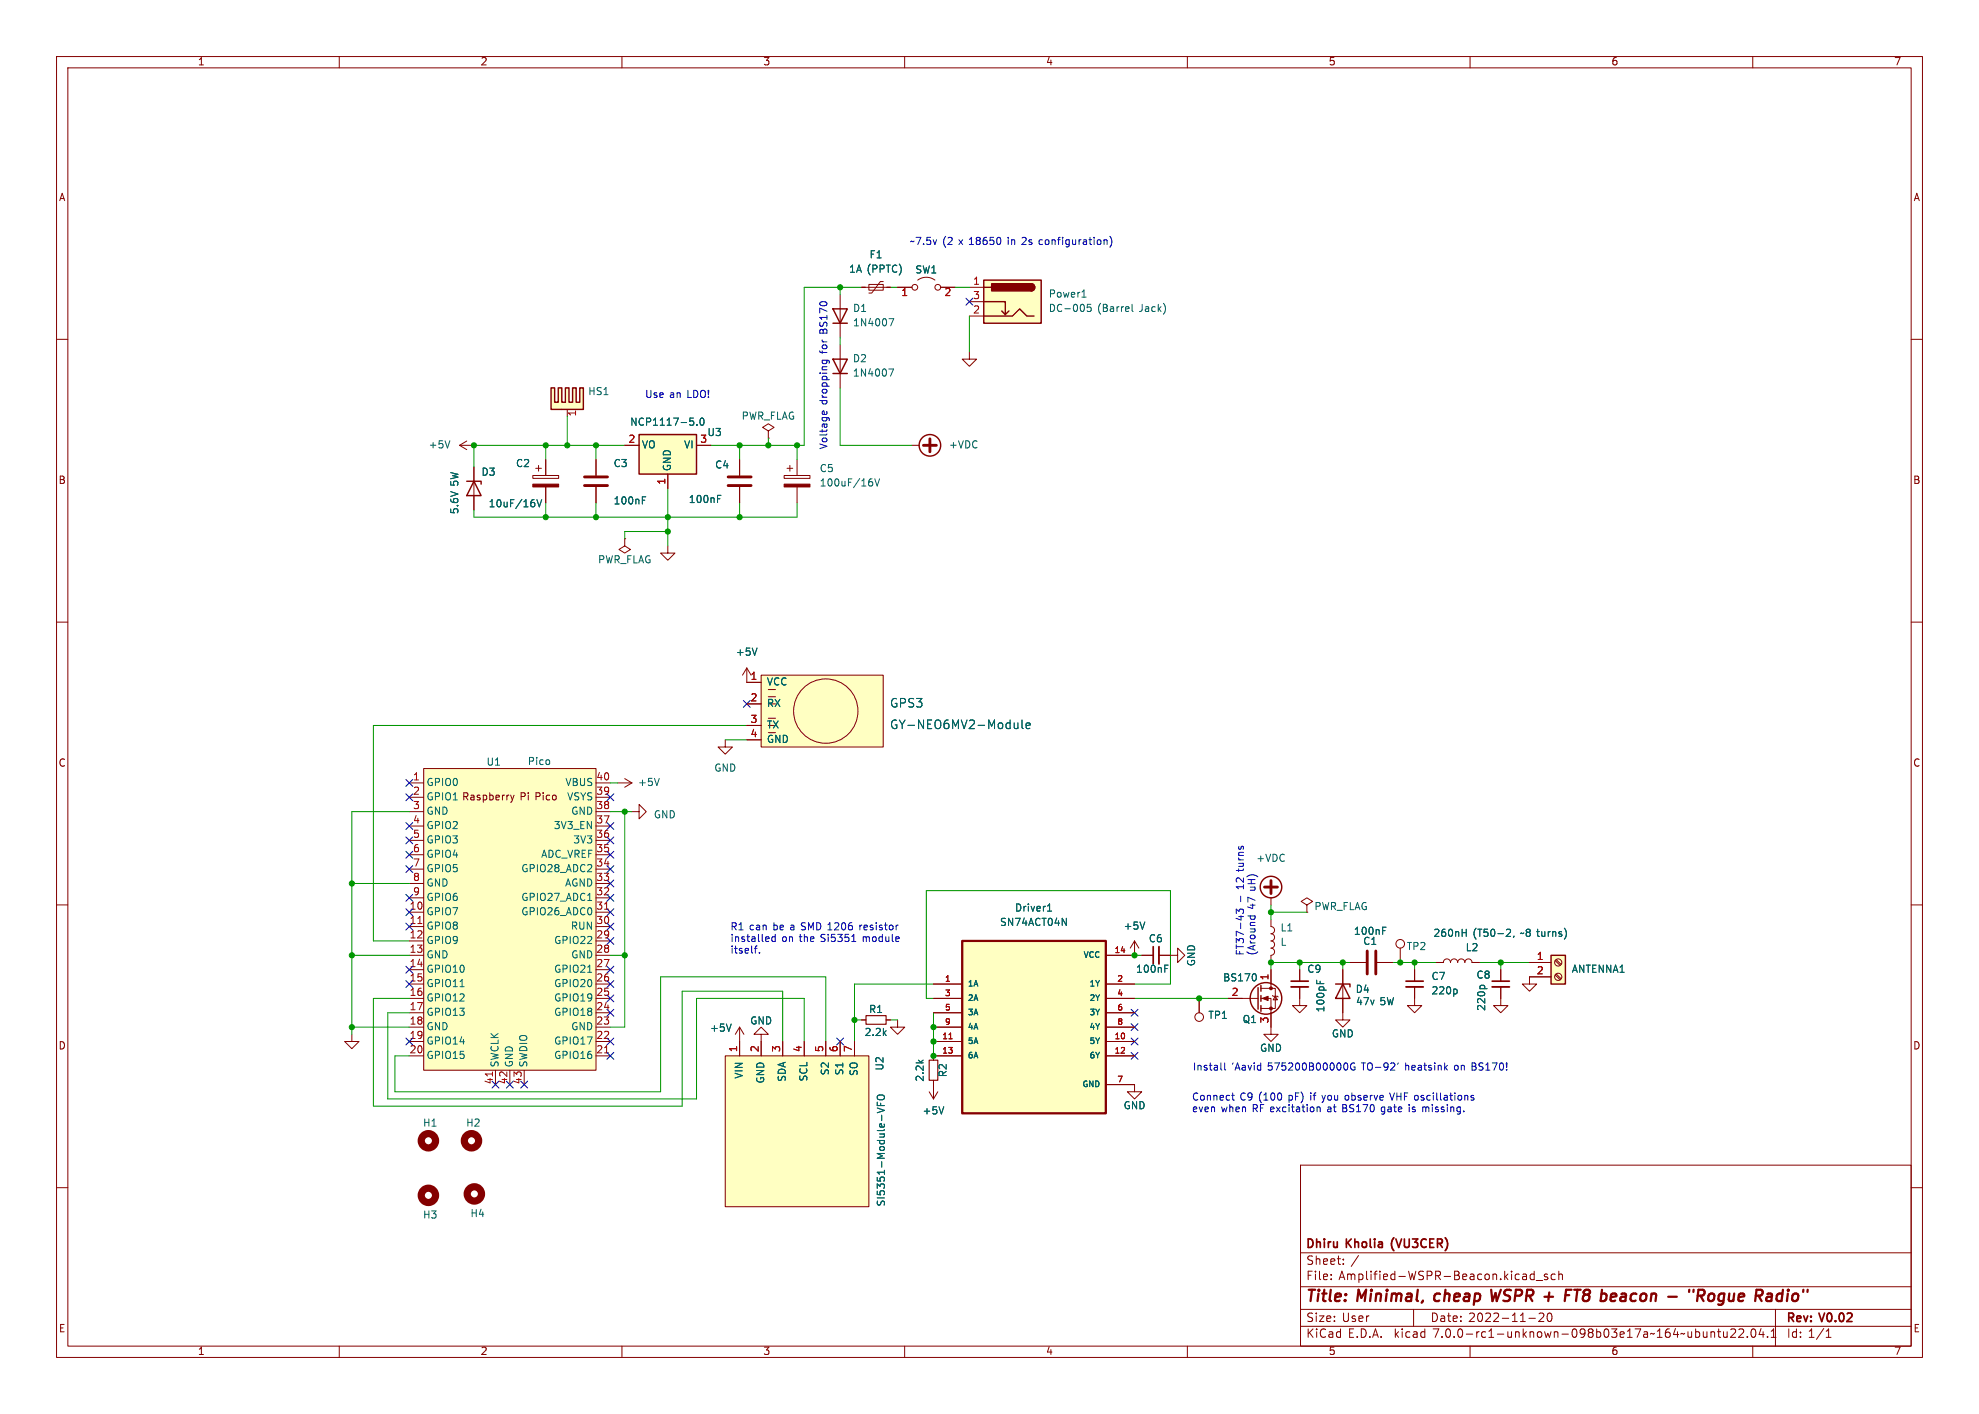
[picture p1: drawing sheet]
<svg xmlns="http://www.w3.org/2000/svg" width="350mm" height="250mm" viewBox="0 0 350 250" stroke-linecap="round" stroke-linejoin="round" font-family="sans-serif">
<g fill="none" stroke="#840000" stroke-width=".18">
<path d="M10 10h330v230h-330zM12 12h326v226h-326zM60 10v2M110 10v2M160 10v2M210 10v2M260 10v2M310 10v2M10 60h2M338 60h2M81.3 78.7l1.2 .8M81.3 78.7h2.5"/>
<path d="M82.5 78l-1.2 .7M83.8 82.5v7.7M94.2 84.1h4.6v.5h-4.6zM94.7 82.8h1.1M95.2 82.3v1M96.5 81.3v2.8M96.5 86.1v2.8M10 110h2M132.1 118.1v2.5h2.5M132.1 118.1l-.8 1.3M132.1 118.1l.7 1.3M134.6 119.4h21.6v12.7h-21.6z"/>
<path d="M338 110h2M72.4 138.4h2.5M74.9 135.9h30.5v53.3h-30.5zM109.2 138.4h2.6M110.5 137.7l1.3 .7M111.8 138.4l-1.3 .8M128.3 130.8v1.3h1.2l-1.2 1.2-1.3-1.2h1.3M132.1 124.5h2.5M132.1 128.3h2.5M132.1 130.8h2.5M135.9 127h1.3M135.9 123.2h1.3"/>
<path d="M10 160h2M72.4 141h2.5M72.4 143.5h2.5M72.4 146h2.5M72.4 148.6h2.5M72.4 151.1h2.5M72.4 153.7h2.5M72.4 156.2h2.5M72.4 158.7h2.5M82 140.8h.5M82.5 140.2h-.5v1.2M97.8 140.7l.1-.1 .4 .1 .1 .5-.2 .2h-.3l-.1-.1z"/>
<path d="M224.8 158.7v1.3M338 160h2M72.4 163.8h2.5M105.4 161.3h2.5M165.1 176.5h5.1M165.1 174h5.1M165.1 179.1h5.1M195.6 176.5h5.1M195.6 174h5.1M195.6 179.1h5.1M200.7 166.4l-.8 1.2M200.7 166.4v2.5h-5.1"/>
<path d="M200.7 166.4l.7 1.2M201.9 168.9h2.1M205 168.9h3.3v1.3l1.2-1.3-1.2-1.3v1.3M212.1 176.5v2.6M217.2 176.5h5.3M223 176.5h1.8v6.4h-1.3l1.3 1.2 1.3-1.2h-1.3M223 174.8h2.6v3.5h-2.6M224.8 171.4v3.4M225 176l.2 .1h.7l.2 .2M225.6 176.1l.3 .7h-.7zM62.2 182.9v1.2h1.3l-1.3 1.3-1.2-1.3h1.2M87.6 189.2v2.6"/>
<path d="M105.4 186.7h2.5M134.6 182.9h1.3l-1.3-1.3-1.3 1.3h1.3v1.2M152.4 180.3h.8M156.7 180.3h.8M158.7 180.3v1.3h1.3l-1.3 1.3-1.2-1.3h1.2M164.3 193l.8 1.3M165.1 191v3.3M165.1 184.1h5.1M165.1 181.6h5.1M165.9 193l-.8 1.3M170.2 186.7h-5.1v.8M195.6 191.8h5.1v1.2h-1.3l1.3 1.3 1.2-1.3h-1.2"/>
<path d="M195.6 184.1h5.1M195.6 186.7h5.1M195.6 181.6h5.1M10 210h2M230 206h108v32h-108zM338 210h2M60 238v2M110 238v2M160 238v2M210 238v2M230 234.5h108M230 231.5h108"/>
<path d="M230 227.5h108M230 221.5h108M240.3 222l-1.3 1.9M241.7 232.7v1M242.1 232.7h-.3l-.1 .2M250 231.5v3M260 238v2M269.3 226l.2 .3 .5-.1M269.3 225.3h.6l.1 1M270 225.6l-.5 .1-.2 .2M270.4 233.1h1.2M271.3 225.3h-.4l-.3 .2v.5l.2 .2h.5"/>
<path d="M271.3 224.8v1.5M271.7 226.4h1.1M272.2 232.3l.6-.1 .2 .1 .1 .3-1 1.1h1M273.7 225.3h-.4l-.2 .2 .1 .2 .5 .1v.4h-.6M273.8 232.2h.2a.81 .81 0 0 1 .6 .6 .81 .81 0 0 1-.3 .8l-.2 .1a.81 .81 0 0 1-.6-.7 .81 .81 0 0 1 .3-.8zM275.1 225.3h-.5l-.3 .2v.5l.2 .2h.6M275.7 225.4l.2-.1h.4v1M275.7 224.8v1.5M299.2 235.5v1M299.2 236.3l-.1 .1M299.9 235v1.5M299.9 235.5h.4l.3 .2v.5l-.1 .2h-.6"/>
<path d="M301.3 235.5v.9l.4 .1 .2-.2M301.9 235.5v1M302.6 235.6l.2-.1h.4l.1 1M302.6 235.5v1M303.8 235.5h.5M304 235v1.2l.3 .3M304.8 235.5l.1 .9 .4 .1 .2-.2M305.5 235.5v1M306.1 235.1l.6-.1 .2 .1 .1 .3-1 1.1h1M307.5 235.1l.6-.1 .2 .1 .1 .3-.9 1.1h.9M309 236.3v.2M309.9 235h.1a.81 .81 0 0 1 .6 .6 .81 .81 0 0 1-.3 .8l-.1 .1a.82 .82 0 0 1-.6-.7 .82 .82 0 0 1 .3-.8z"/>
<path d="M310 238v2M311.5 234.9l-.4 1.1h.9M311.8 235.5v1M312.6 236.3v.2M313.3 236.5h.8M313.3 235.4l.4-.4v1.5M314 231.5v6.5M322.6 234.9l-1.3 1.9M323 236.5h.8M323 235.4l.4-.4v1.5"/>
<circle cx="146" cy="125.7" r="5.7"/>
<circle cx="212.1" cy="179.8" r=".76"/>
</g>
<path d="M204 167.4v3M254.2 219.1h.6l.3 .2-.1 .5h-.8M254.6 219.8l.5 .8M255.6 218.8a1.72 1.72 0 0 1 0 2.3M326.9 232.2h.5l.2 .4-1 1.1h1" fill="none" stroke="#840000" stroke-width=".3"/>
<g fill="none" stroke="#840000" stroke-width=".4">
<path d="M310.5 229.1h.8a.55 .55 0 0 0 .4-.5 .55 .55 0 0 0-.3-.6h-.7l-.3 2M311 229.1l.6 .9M312.6 228.8l.2-.1 .5 .1v1.2M313.4 229.2l-.7 .1a.4 .4 0 0 0-.3 .3 .4 .4 0 0 0 .2 .4h.7M315.2 228.8a.66 .66 0 0 0-.9 .3l-.1 .6 .1 .3h.2h.6M315.3 228l-.2 2M316.2 228.7l-.2 1.3M316.3 228l-.1 .1 .1 .1M316.3 228l.1 .1-.1 .1M316.3 228v.2M317.1 228.9a.52 .52 0 0 1 .6-.2 .52 .52 0 0 1 .4 .4l-.1 .6a.55 .55 0 0 1-.5 .4 .55 .55 0 0 1-.6-.4zM319 228l-.1 .4"/>
<path d="M319.7 228v.4"/>
</g>
<g fill="#ffffc2" stroke="#ffffc2" stroke-width=".18">
<path d="M134.6 119.4h21.6v12.7h-21.6z"/>
<path d="M170.2 166.4h25.4v30.4h-25.4z"/>
<path d="M74.9 135.9h30.5v53.3h-30.5z"/>
</g>
<path d="M86.7 89.6h.7M86.9 88.5l-.2 .2M95.8 88.4l-.4 1.2M158.4 127.3a.77 .77 0 0 0-.7 .7 .77 .77 0 0 0 .6 .8M181.5 128.3l.7-.1-.1-.3-.4-.1-.2 .2 .1 .8h.5M185.3 161.1h.7" fill="none" stroke="#006464" stroke-width=".18"/>
<path d="M153.2 179.6h3.5v1.5h-3.5zM164.3 187.5h1.6v3.5h-1.6z" fill="none" stroke="#840000" stroke-width=".2"/>
<g fill="none" stroke="#840000" stroke-width=".25">
<path d="M82.5 85.1h2.6v.5M83.8 85.1l1.3 2.5h-2.6zM222.5 174.6v3.8M223 174.2v1.1M223 176v1M223 177.8v1"/>
<circle cx="224.8" cy="156.8" r="1.9"/>
<circle cx="223.9" cy="176.5" r="2.79"/>
</g>
<g fill="#840000" stroke="#840000" stroke-width=".18">
<path d="M223.3 176.5l1-.4v.8z"/>
<path d="M94.2 85.6h4.6v.5h-4.6z"/>
<circle cx="224.8" cy="178.3" r=".25"/>
<circle cx="224.8" cy="174.8" r=".25"/>
</g>
<path d="M170.2 166.4h25.4v30.4h-25.4z" fill="none" stroke="#840000" stroke-width=".41"/>
<path d="M205 167.4v3" fill="none" stroke="#840000" stroke-width=".33"/>
<path d="M223.6 156.8h2.3M224.8 155.7v2.3" fill="none" stroke="#840000" stroke-width=".51"/>
<g fill="#ffffc2">
<path d="M97.5 68.6h.6v2.5h.6v-2.5h.7v2.5h.6l-.6 1.3h-1.9z"/>
<path d="M100 68.6h.6v2.5h.7v-2.5h.6v2.5h.6v-2.5h.7v3.8h-3.8l.6-1.3z"/>
</g>
<g fill="none" stroke="#840000" stroke-width=".25">
<path d="M147.3 54.6h2.6l-1.3 2.5zM147.3 57.1h2.6M174 49.5h10.1v7.6h-10.1zM174 53.3h3.8v2.3l.6-.6M174 55.9h5.1l1.2-1.3 1.3 1.3h1.3M174 50.8h1.3M177.2 55l.6 .6M182.4 50.2a.64 .64 0 0 1 .6 .6 .64 .64 0 0 1-.6 .6M97.5 68.6h.6v2.5h.6v-2.5h.7v2.5h.6v-2.5h.6v2.5h.7v-2.5h.6v2.5h.6v-2.5h.7v3.8h-5.7zM113 76.8h10.2v7h-10.2zM147.3 63.5h2.6l-1.3 2.5zM147.3 66h2.6"/>
<path d="M236.2 174h2.6v.5M237.5 174l1.3 2.5h-2.6zM274.3 168.9h2.6v5.1h-2.6z"/>
<circle cx="164.5" cy="78.7" r="1.9"/>
</g>
<g fill="#ffffc2" stroke="#ffffc2" stroke-width=".18">
<path d="M128.3 186.7h25.4v26.7h-25.4z"/>
<path d="M174 49.5h10.1v7.6h-10.1z"/>
<path d="M274.3 168.9h2.6v5.1h-2.6z"/>
<path d="M113 76.8h10.2v7h-10.2z"/>
</g>
<g fill="none" stroke="#840000" stroke-width=".18">
<path d="M148.6 52.1v7.6M152.4 50.8h5.1M153.7 50.3h2.5v1h-2.5zM156.2 49.8h-.5l-1.5 2h-.5M158.7 50.8h2.6M162.3 49.5a2.54 2.54 0 0 1 3.1 0M166.4 50.8h2.5M171.4 50.8h2.6M171.4 55.9h2.6M171.4 53.3h2.6M110.5 78.7h2.5M123.2 78.7h2.5"/>
<path d="M135.9 76.2l1-.6-1-.7-1 .7 1 .6v1.3M135.9 77.5h.1M148.6 61v7.6M161.3 78.7h1.3M171.4 62.2v1.3h1.3l-1.3 1.3-1.2-1.3h1.2M83.8 82.5v2.6M83.8 87.6v2.6M96.5 81.3v2.8M96.5 86.1v2.8M105.4 81.3v2.8M105.4 86.1v2.8M110.5 95.2v1.3l1 .7-1 .6-1-.6 1-.7"/>
<path d="M110.5 95.2h.1M118.1 96.5v1.3h1.3l-1.3 1.3-1.3-1.3h1.3M118.1 83.8v2.6M130.8 81.3v2.8M130.8 86.1v2.8M138.7 84.1h4.6v.5h-4.6zM139.2 82.8h1M139.7 82.3v1M141 81.3v2.8M141 86.1v2.8M132.1 120.6h2.5M132.1 124.5h2.5"/>
<path d="M132.1 128.3h2.5M132.1 130.8h2.5M111.8 143.5h1.2v-1.3l1.3 1.3-1.3 1.3v-1.3M165.1 174h5.1M165.1 176.5h5.1M165.1 179.1h5.1M195.6 168.9h5.1M195.6 174h5.1M195.6 176.5h5.1M195.6 179.1h5.1M201.9 168.9h2.1M205 168.9h2"/>
<path d="M212.1 176.5v2.6M217.2 176.5h2.5M224.8 162.6v1.2a.64 .64 0 0 1 .6 .7 .64 .64 0 0 1-.6 .6 .64 .64 0 0 1 .6 .6 .64 .64 0 0 1-.6 .7 .64 .64 0 0 1 .6 .6 .64 .64 0 0 1-.6 .6 .64 .64 0 0 1 .6 .7 .64 .64 0 0 1-.6 .6v1.3M224.8 171.4v2.6M224.8 179.1v2.5M229.9 174.5v3.3h-1.3l1.3 1.3 1.2-1.3h-1.2M229.9 171.4v2.1M231.1 160l1.1-.6-1.1-.7-1 .7 1 .6v1.3M231.1 161.3h.1M237.5 171.4v8.9h-1.3l1.3 1.3 1.3-1.3h-1.3M238.8 170.2h2.8M243.6 170.2h2.8"/>
<path d="M247.6 167.6v2.6M250.2 174.5v3.3h-1.3l1.3 1.3 1.3-1.3h-1.3M250.2 171.4v2.1M254 170.2h1.3a.64 .64 0 0 1 .6-.7 .64 .64 0 0 1 .6 .7 .64 .64 0 0 1 .7-.7 .64 .64 0 0 1 .6 .7 .64 .64 0 0 1 .6-.7 .64 .64 0 0 1 .7 .7 .64 .64 0 0 1 .6-.7 .64 .64 0 0 1 .6 .7h1.3M265.4 174.5v3.3h-1.2l1.2 1.3 1.3-1.3h-1.3M265.4 171.4v2.1M270.5 170.2h3.8M274.3 172.7h-3.8v1.3h-1.3l1.3 1.3 1.3-1.3h-1.3M275.1 172.4l.8 .8M275.1 169.8l.8 .9M275.2 172.2l.9 .9M275.2 169.7l.9 .8"/>
<path d="M128.3 186.7h25.4v26.7h-25.4zM130.8 181.6v5.1M130.8 181.6l-.8 1.3M130.8 181.6l.8 1.3M134.6 184.1v2.6M138.4 184.1v2.6M142.2 184.1v2.6M146 184.1v2.6M148.6 184.1v2.6M151.1 184.1v2.6M152.4 180.3h.8M156.7 180.3h.8"/>
<path d="M165.1 184.1h5.1M165.1 181.6h5.1M165.1 191v.8M170.2 186.7h-5.1v.8M195.6 184.1h5.1M195.6 186.7h5.1M195.6 191.8h5.1M195.6 181.6h5.1"/>
<circle cx="161.8" cy="50.8" r=".51"/>
<circle cx="165.9" cy="50.8" r=".51"/>
<circle cx="247.6" cy="166.9" r=".76"/>
<circle cx="275.6" cy="172.7" r=".63"/>
<circle cx="275.6" cy="170.2" r=".63"/>
</g>
<g fill="none" stroke="#006464" stroke-width=".18">
<path d="M185.8 53.8a.64 .64 0 0 1 .7 .6 .64 .64 0 0 1-.7 .7zM191.4 52.5h.7M204.9 53.8v1.3M205 54.6l.3 .5M205.3 54.2l-.4 .5M205.8 53.6a1.46 1.46 0 0 1 0 2M111.8 75.2v-1.3l.7 1.3M124 74l.1-.1a.68 .68 0 0 1 .4 .7 .68 .68 0 0 1-.4 .6l-.1-.1M86.7 89.6h.7M86.9 88.5l-.2 .2M95.8 88.4l-.4 1.2M145.2 85.9h.7"/>
<path d="M145.6 84.7l-.4 .3M155.6 84.7l-.5 1.2M158.4 127.3a.77 .77 0 0 0-.7 .7 .77 .77 0 0 0 .6 .8M181.5 128.3l.7-.1-.1-.3-.4-.1-.2 .2 .1 .8h.5M185.3 161.1h.7M253.8 164.4l.4-.1 .3 .4-.8 .9h.8M255.6 164.3l-.4 .1a.85 .85 0 0 0 0 1.2l.4-.2M255.6 164.9l-.4-.1-.2 .2M276.2 164.8l-.3-.1-.2 .2 .1 .2 .4 .1v.3h-.5M276.7 164.1a1.46 1.46 0 0 1 0 2M155.2 194.9v.6M155.2 193.8a.81 .81 0 0 1 1.2 .1 .43 .43 0 0 1-.4 .6h-.4a.42 .42 0 0 1-.4-.3 .42 .42 0 0 1 0-.4z"/>
<path d="M155.2 212.4v.4l.2 .3 .3-.1 .2-.6h.4l.1 .2v.5"/>
</g>
<path d="M228.3 174.5h3.1M248.7 174.5h3M263.9 174.5h3.1" fill="none" stroke="#840000" stroke-width=".33"/>
<path d="M228.3 173.5h3.1M248.7 173.5h3M263.9 173.5h3.1" fill="none" stroke="#840000" stroke-width=".3"/>
<g fill="#840000" stroke="#840000" stroke-width=".25">
<path d="M182.4 50.2a.64 .64 0 0 1 .6 .6 .64 .64 0 0 1-.6 .6z"/>
<path d="M175.4 50.2h7v1.2h-7z"/>
</g>
<path d="M163.3 78.7h2.3M164.5 77.6v2.3M103.4 85.9h4M103.4 84.3h4M128.8 85.9h4M128.8 84.3h4M241.8 168.1v4.1M243.3 168.1v4.1" fill="none" stroke="#840000" stroke-width=".51"/>
<path d="M138.7 85.6h4.6v.5h-4.6z" fill="#840000" stroke="#840000" stroke-width=".18"/>
<g fill="none" stroke="#840000" stroke-width="1.3">
<circle cx="75.8" cy="211.4" r="1.27"/>
<circle cx="75.8" cy="201.7" r="1.27"/>
<circle cx="83.4" cy="201.7" r="1.27"/>
<circle cx="83.9" cy="211.1" r="1.27"/>
</g>
<g fill="none" stroke="#0000c2" stroke-width=".18">
<path d="M145 57v.5M145.1 53.5a.69 .69 0 0 1 1.2 .3 .72 .72 0 0 1-1.3-.2zM145.7 57.2l.2-.2 .4 .2M146.3 55l-1.3-.5v.8M146.3 55.8v.7M146.3 56.1h-1.3l.3 .4M190.2 42.4v.8M190.2 43.1l-.1 .1M190.8 42.4v.8M191.2 42.4l-.4 .2M191.6 42.4h.5l.1 .8M192.2 42.7h-.4l-.2 .2 .2 .3h.4"/>
<path d="M192.6 42.4h.5M192.8 42v1.1l.3 .1M193.5 42v.1M193.5 42.4v.8M194.1 42.5l.2-.1 .4 .1v.5l-.1 .2h-.3l-.2-.1zM195.3 42.5l.1-.1h.3l.1 .8M195.3 42.4v.8M196.3 41.8a1.46 1.46 0 0 1 0 1.9M125.3 70.2v.1M125.3 69v.8M219.1 151.7l.2 .3M219.1 153.6v.5"/>
<path d="M219.1 152.6h.8M219.1 152h.8M219.1 151.3h.8M219.1 149.7v.3l.2 .2 .1-.1 .2-.4h.3v.5M219.8 152.6l.1 .2v.3l-.8 .1M219.9 150.7l-.8 .1v.3l.1 .2M219.9 153.6v.3M220.7 156.2h1.3M220.7 155.5h1.3M220.8 154.9a1.47 1.47 0 0 1 1.7 .1M221.3 155.5v.7M133.4 167.7h.5"/>
<path d="M134.3 168.4v.1M154.4 165.7l.3-.1 .3 .3v.3l-.3 .3-.3-.1-.1-.2zM155 163.1v.2M155 163.6v.8M156 163.6h-.3l-.2 .2 .1 .1 .4 .2v.3h-.5M156.1 165.7l-.4-.1-.2 .3 .1 .5h.5M156.1 165.2v1.3M156.4 163.6h.5M156.6 163.1v1.1l.3 .2M156.7 165.6v.8l.3 .1 .2-.1M157.2 165.6v.9M157.4 163.6h.3l.2 .2v.4l-.2 .2h-.3l-.1-.2z"/>
<path d="M157.8 165.2v1.1l.2 .2M158.4 166.1l.6-.2v-.2l-.4-.1-.2 .2 .1 .6h.5M158.5 163.6v.8M158.9 163.6l-.4 .2M251.6 195.7v.9M251.7 195.8h-.1M252.1 195.8l.1 .1M252.2 195.9v.7M252.2 195.8v.1M252.5 194.5h.5M252.5 193.7h.5M252.5 195.7l.2 .2v.7"/>
<path d="M253.3 195.3v.1M253.3 195.7v.9M253.5 193.2v.2M253.5 193.7v.8M254.1 193.2v1.1l.2 .2M254.4 195.8l-.4-.1-.1 .2v.2l.5 .1v.3h-.5M254.8 193.2v1.1l.2 .2M255.4 195.8l-.3-.1-.2 .2 .1 .2 .4 .1v.3h-.5M255.4 193.7h.5l.1 .8M256 195.3v.1M256 194h-.4l-.2 .2 .2 .3h.4M256 195.7v.9"/>
<path d="M256.4 193.7h.5M256.6 193.2v1.1l.3 .2M256.6 195.7v.9M256.6 195.8l.2-.1 .3 .1v.8M257.3 188.5l.2-.1 .3 .1 .1 .5-.1 .1-.3 .1-.2-.1zM257.3 193.2v.2M257.3 193.7v.8M257.9 193.8l.2-.1 .4 .1v.5l-.1 .2h-.3l-.2-.1zM258.3 195.8l-.4-.1-.2 .3 .1 .5h.5M258.3 195.7v1.1l-.3 .2-.3-.1M258.4 188.5l.2-.1h.3l.1 .8M258.4 188.4v.8"/>
<path d="M258.9 196.5v.1M259.1 193.8l.2-.1h.3v.8M259.1 193.7v.8M260.4 187.9h.4l.2 .3-.2 .3 .2 .2 .1 .3-.3 .2h-.4zM260.4 188.5h.4M260.6 193.7h-.3l-.1 .2v.1l.4 .2v.3h-.4M262.3 188l-.5-.1-.2 .2v.3l.6 .3 .1 .3-.3 .2-.4-.1M262.8 189.2h.7M262.8 188.3l.3-.4v1.3M263.9 187.9h.9l-.6 1.3M265.3 188.1l.2-.2a.68 .68 0 0 1 .4 .7 .68 .68 0 0 1-.4 .6l-.2-.1-.1-.4zM266.5 189.1v.1"/>
<path d="M266.5 187.9v.8"/>
</g>
<g fill="none" stroke="#009600" stroke-width=".18">
<path d="M148.6 50.8v1.3M148.6 59.7v1.3M152.4 50.8h-10.2v27.9h-16.5M157.5 50.8h1.2M168.9 50.8h2.5M171.4 55.9v6.3M96.5 78.7v2.6M100.3 73.7v5M105.4 78.7v2.6M110.5 78.7h-26.7v3.8M130.8 78.7v2.6M135.9 77.5v1.2"/>
<path d="M141 78.7v2.6M148.6 68.6v10.1h12.7M96.5 88.9v2.5M105.4 88.9v2.5M118.1 94h-7.6v1.2M118.1 86.4v10.1M130.8 88.9v2.5M141 88.9v2.5h-57.2v-1.2M107.9 138.4h1.3M128.3 130.8h3.8M132.1 128.3h-66.1v38.1h6.4M62.2 156.2h10.2"/>
<path d="M72.4 143.5h-10.2v39.4M107.9 143.5h3.9M110.5 143.5v38.1h-2.6M62.2 168.9h10.2M72.4 176.5h-6.4v19.1h54.6v-20.3h17.8v8.8M72.4 179.1h-3.8v15.2h54.6v-17.8h19v7.6M107.9 168.9h2.6M165.1 174h-14v10.1M165.1 179.1v7.6M200.7 174h6.3v-16.5h-43.2v19h1.3M200.7 176.5h16.5M200.7 168.9h1.2"/>
<path d="M224.8 161.3h6.3M224.8 160v2.6M229.9 170.2v1.2M237.5 170.2v1.2M238.8 170.2h-14v1.2M246.4 170.2h7.6M250.2 170.2v1.2M261.6 170.2h8.9M265.4 170.2v1.2M62.2 181.6h10.2M146 184.1v-11.4h-29.2v20.3h-47v-6.3h2.6M151.1 180.3h1.3"/>
<path d="M157.5 180.3h1.2"/>
</g>
<g fill="none" stroke="#000084" stroke-width=".18">
<path d="M170.8 52.7l1.3 1.2M172.1 52.7l-1.3 1.2M71.8 137.8l1.2 1.2M73 137.8l-1.2 1.2M131.5 123.9l1.2 1.2M132.7 123.9l-1.2 1.2M71.8 158.1l1.2 1.3M71.8 153.1l1.2 1.2M71.8 148l1.2 1.2M71.8 145.4l1.2 1.3M71.8 140.4l1.2 1.2M71.8 150.5l1.2 1.2"/>
<path d="M73 158.1l-1.2 1.3M73 153.1l-1.2 1.2M73 148l-1.2 1.2M73 145.4l-1.2 1.3M73 140.4l-1.2 1.2M73 150.5l-1.2 1.2M107.3 155.6l1.3 1.2M107.3 158.1l1.3 1.3M107.3 153.1l1.3 1.2M107.3 150.5l1.3 1.2M107.3 145.4l1.3 1.3M107.3 148l1.3 1.2"/>
<path d="M107.3 140.4l1.3 1.2M108.6 155.6l-1.3 1.2M108.6 158.1l-1.3 1.3M108.6 153.1l-1.3 1.2M108.6 150.5l-1.3 1.2M108.6 145.4l-1.3 1.3M108.6 148l-1.3 1.2M108.6 140.4l-1.3 1.2M71.8 163.2l1.2 1.2M71.8 160.7l1.2 1.2M71.8 170.8l1.2 1.3M71.8 173.4l1.2 1.2"/>
<path d="M73 163.2l-1.2 1.2M73 160.7l-1.2 1.2M73 170.8l-1.2 1.3M73 173.4l-1.2 1.2M107.3 160.7l1.3 1.2M107.3 175.9l1.3 1.2M107.3 173.4l1.3 1.2M107.3 163.2l1.3 1.2M107.3 178.5l1.3 1.2M107.3 165.8l1.3 1.2M107.3 170.8l1.3 1.3M108.6 170.8l-1.3 1.3"/>
<path d="M108.6 160.7l-1.3 1.2M108.6 175.9l-1.3 1.2M108.6 173.4l-1.3 1.2M108.6 163.2l-1.3 1.2M108.6 178.5l-1.3 1.2M108.6 165.8l-1.3 1.2M200.1 178.5l1.2 1.2M201.3 178.5l-1.2 1.2M71.8 183.5l1.2 1.3M73 183.5l-1.2 1.3M87 191.2l1.2 1.2M88.2 191.2l-1.2 1.2"/>
<path d="M89.6 191.2l1.2 1.2M90.8 191.2l-1.2 1.2M92.1 191.2l1.2 1.2M93.3 191.2l-1.2 1.2M107.3 183.5l1.3 1.3M107.3 186.1l1.3 1.2M108.6 183.5l-1.3 1.3M108.6 186.1l-1.3 1.2M148 183.5l1.2 1.3M149.2 183.5l-1.2 1.3M200.1 181l1.2 1.2M200.1 183.5l1.2 1.3"/>
<path d="M200.1 186.1l1.2 1.2M201.3 181l-1.2 1.2M201.3 183.5l-1.2 1.3M201.3 186.1l-1.2 1.2"/>
</g>
<g fill="#009600" stroke="#009600" stroke-width=".18">
<circle cx="130.8" cy="78.7" r=".46"/>
<circle cx="135.9" cy="78.7" r=".46"/>
<circle cx="130.8" cy="91.4" r=".46"/>
<circle cx="118.1" cy="91.4" r=".46"/>
<circle cx="118.1" cy="94" r=".46"/>
<circle cx="105.4" cy="91.4" r=".46"/>
<circle cx="62.2" cy="156.2" r=".46"/>
<circle cx="62.2" cy="168.9" r=".46"/>
<circle cx="62.2" cy="181.6" r=".46"/>
<circle cx="105.4" cy="78.7" r=".46"/>
<circle cx="100.3" cy="78.7" r=".46"/>
<circle cx="83.8" cy="78.7" r=".46"/>
<circle cx="96.5" cy="78.7" r=".46"/>
<circle cx="96.5" cy="91.4" r=".46"/>
<circle cx="110.5" cy="143.5" r=".46"/>
<circle cx="110.5" cy="168.9" r=".46"/>
<circle cx="200.7" cy="168.9" r=".46"/>
<circle cx="224.8" cy="161.3" r=".46"/>
<circle cx="224.8" cy="170.2" r=".46"/>
<circle cx="165.1" cy="186.7" r=".46"/>
<circle cx="165.1" cy="184.1" r=".46"/>
<circle cx="212.1" cy="176.5" r=".46"/>
<circle cx="165.1" cy="181.6" r=".46"/>
<circle cx="151.1" cy="180.3" r=".46"/>
<circle cx="265.4" cy="170.2" r=".46"/>
<circle cx="250.2" cy="170.2" r=".46"/>
<circle cx="237.5" cy="170.2" r=".46"/>
<circle cx="247.6" cy="170.2" r=".46"/>
<circle cx="229.9" cy="170.2" r=".46"/>
<circle cx="141" cy="78.7" r=".46"/>
<circle cx="148.6" cy="50.8" r=".46"/>
</g>
<text font-size="2.8" fill="#840000" x="231" y="230.3">Title: Minimal, cheap WSPR + FT8 beacon - &quot;Rogue Radio&quot;</text>
<g font-size="2.1" fill="#006464">
<text x="157.5" y="125.2">GPS3</text>
<text x="158.9" y="129">GY-NEO6MV2-Module</text>
</g>
<g font-size="2.1" fill="#840000">
<text x="231" y="220.8">Dhiru Kholia (VU3CER)</text>
<text x="231" y="226.5">File: Amplified-WSPR-Beacon.kicad_sch</text>
<text x="231" y="223.8">Sheet: /</text>
<text x="231" y="233.9">Size: User</text>
<text x="253" y="233.9">Date: 2022-11-20</text>
<text x="316" y="233.9">Rev: V0.02</text>
<text x="231" y="236.7">KiCad E.D.A. kicad 7.0.0-rc1-unknown-098b03e17a~164~ubuntu22.04.1</text>
<text x="316" y="236.7">Id: 1/1</text>
</g>
<g font-size="1.8" fill="#840000">
<text x="35" y="11.6">1</text>
<text x="85" y="11.6">2</text>
<text x="135" y="11.6">3</text>
<text x="185" y="11.6">4</text>
<text x="235" y="11.6">5</text>
<text x="285" y="11.6">6</text>
<text x="335" y="11.6">7</text>
<text x="10.3" y="35.6">A</text>
<text x="338.4" y="35.6">A</text>
<text x="10.3" y="85.7">B</text>
<text x="338.4" y="85.7">B</text>
<text x="10.3" y="135.6">C</text>
<text x="338.4" y="135.6">C</text>
<text x="82.6" y="141.6">Raspberry Pi Pico</text>
<text x="10.3" y="185.7">D</text>
<text x="338.4" y="185.7">D</text>
<text x="10.4" y="235.6">E</text>
<text x="35" y="239.7">1</text>
<text x="85" y="239.7">2</text>
<text x="135" y="239.7">3</text>
<text x="185" y="239.7">4</text>
<text x="235" y="239.7">5</text>
<text x="285" y="239.7">6</text>
<text x="335" y="239.7">7</text>
<text x="338.4" y="235.6">E</text>
</g>
<g font-size="1.8" fill="#006464">
<text x="153.9" y="45.8">F1</text>
<text x="150.6" y="48.3">1A (PPTC)</text>
<text x="161.9" y="48.4">SW1</text>
<text x="185.8" y="52.7">Power1</text>
<text x="151" y="55.2">D1</text>
<text x="151.5" y="57.8">1N4007</text>
<text x="187.3" y="55.2">DC-005 (Barrel Jack)</text>
<text x="151" y="64.1">D2</text>
<text x="104.2" y="70">HS1</text>
<text x="151.4" y="66.7">1N4007</text>
<text x="112.8" y="75.4">NCP1117-5.0</text>
<text x="125.3" y="77.2">U3</text>
<text x="130.9" y="74.3">PWR_FLAG</text>
<text x="76.2" y="79.4">+5V</text>
<text x="91.4" y="82.7">C2</text>
<text x="108.6" y="82.7">C3</text>
<text x="113.5" y="79.4">VO</text>
<text x="118.7" y="83.3" transform="rotate(-90 118.7 83.3)">GND</text>
<text x="121" y="79.4">VI</text>
<text x="126.6" y="82.9">C4</text>
<text x="145.1" y="83.6">C5</text>
<text x="168.1" y="79.4">+VDC</text>
<text x="85.3" y="84.2">D3</text>
<text x="87.3" y="89.8">10uF/16V</text>
<text x="108.9" y="89.3">100nF</text>
<text x="122.2" y="89">100nF</text>
<text x="146" y="86.1">100uF/16V</text>
<text x="81.2" y="90.5" transform="rotate(-90 81.2 90.5)">5.6V 5W</text>
<text x="105.5" y="99.7">PWR_FLAG</text>
<text x="130.5" y="116">+5V</text>
<text x="135.6" y="121.3">VCC</text>
<text x="135.6" y="125.1">RX</text>
<text x="135.6" y="128.9">TX</text>
<text x="135.6" y="131.4">GND</text>
<text x="86.2" y="135.5">U1</text>
<text x="93.5" y="135.4">Pico</text>
<text x="126.3" y="136.5">GND</text>
<text x="75.4" y="139.1">GPIO0</text>
<text x="75.4" y="141.6">GPIO1</text>
<text x="100" y="139.1">VBUS</text>
<text x="100.2" y="141.6">VSYS</text>
<text x="113.2" y="139.1">+5V</text>
<text x="75.4" y="144.1">GND</text>
<text x="75.4" y="146.7">GPIO2</text>
<text x="75.4" y="149.2">GPIO3</text>
<text x="98.3" y="146.7">3V3_EN</text>
<text x="101" y="144.1">GND</text>
<text x="101.8" y="149.2">3V3</text>
<text x="115.6" y="144.8">GND</text>
<text x="75.4" y="151.8">GPIO4</text>
<text x="75.4" y="154.3">GPIO5</text>
<text x="92.7" y="154.3">GPIO28_ADC2</text>
<text x="95.4" y="151.8">ADC_VREF</text>
<text x="222.4" y="152.5">+VDC</text>
<text x="75.4" y="161.9">GPIO7</text>
<text x="75.4" y="156.8">GND</text>
<text x="75.4" y="159.4">GPIO6</text>
<text x="92.7" y="161.9">GPIO26_ADC0</text>
<text x="92.7" y="159.4">GPIO27_ADC1</text>
<text x="99.7" y="156.8">AGND</text>
<text x="179.8" y="161.3">Driver1</text>
<text x="232.2" y="161">PWR_FLAG</text>
<text x="75.4" y="164.5">GPIO8</text>
<text x="75.4" y="167">GPIO9</text>
<text x="98.5" y="167">GPIO22</text>
<text x="101.1" y="164.5">RUN</text>
<text x="177.2" y="163.8">SN74ACT04N</text>
<text x="199.1" y="164.5">+5V</text>
<text x="203.3" y="166.7">C6</text>
<text x="226.5" y="167.3">L</text>
<text x="226.6" y="164.8">L1</text>
<text x="239.8" y="165.4">100nF</text>
<text x="241.2" y="167.2">C1</text>
<text x="256.2" y="165.7">260nH (T50-2, ~8 turns)</text>
<text x="75.4" y="169.5">GND</text>
<text x="75.4" y="172.1">GPIO10</text>
<text x="98.5" y="172.1">GPIO21</text>
<text x="101" y="169.5">GND</text>
<text x="201.3" y="172.1">100nF</text>
<text x="211.5" y="170.9" transform="rotate(-90 211.5 170.9)">GND</text>
<text x="216.7" y="173.6">BS170</text>
<text x="231.3" y="172.1">C9</text>
<text x="248.9" y="168.1">TP2</text>
<text x="253.3" y="173.4">C7</text>
<text x="259.3" y="168.3">L2</text>
<text x="261.2" y="173.1">C8</text>
<text x="277.9" y="172.1">ANTENNA1</text>
<text x="75.4" y="174.6">GPIO11</text>
<text x="75.4" y="177.2">GPIO12</text>
<text x="75.4" y="179.7">GPIO13</text>
<text x="98.5" y="179.7">GPIO18</text>
<text x="98.5" y="177.2">GPIO19</text>
<text x="98.5" y="174.6">GPIO20</text>
<text x="153.8" y="179.2">R1</text>
<text x="234.3" y="178.6" transform="rotate(-90 234.3 178.6)">100pF</text>
<text x="239.9" y="175.6">D4</text>
<text x="240.2" y="177.8">47v 5W</text>
<text x="253.6" y="175.9">220p</text>
<text x="262.8" y="178.4" transform="rotate(-90 262.8 178.4)">220p</text>
<text x="75.4" y="182.2">GND</text>
<text x="75.4" y="184.8">GPIO14</text>
<text x="98.5" y="184.8">GPIO17</text>
<text x="101" y="182.2">GND</text>
<text x="125.9" y="182.5">+5V</text>
<text x="132.7" y="181.2">GND</text>
<text x="153.2" y="183.3">2.2k</text>
<text x="213.8" y="180.2">TP1</text>
<text x="219.9" y="181">Q1</text>
<text x="235.5" y="183.5">GND</text>
<text x="75.4" y="187.3">GPIO15</text>
<text x="88.3" y="188.7" transform="rotate(-90 88.3 188.7)">SWCLK</text>
<text x="90.8" y="188.7" transform="rotate(-90 90.8 188.7)">GND</text>
<text x="93.3" y="188.7" transform="rotate(-90 93.3 188.7)">SWDIO</text>
<text x="98.5" y="187.3">GPIO16</text>
<text x="131.4" y="190.7" transform="rotate(-90 131.4 190.7)">VIN</text>
<text x="135.3" y="191.6" transform="rotate(-90 135.3 191.6)">GND</text>
<text x="139.1" y="191.4" transform="rotate(-90 139.1 191.4)">SDA</text>
<text x="142.9" y="191.2" transform="rotate(-90 142.9 191.2)">SCL</text>
<text x="146.7" y="189.9" transform="rotate(-90 146.7 189.9)">S2</text>
<text x="149.2" y="189.9" transform="rotate(-90 149.2 189.9)">S1</text>
<text x="151.8" y="190.3" transform="rotate(-90 151.8 190.3)">SO</text>
<text x="156.3" y="189.2" transform="rotate(-90 156.3 189.2)">U2</text>
<text x="163.4" y="191" transform="rotate(-90 163.4 191)">2.2k</text>
<text x="167.5" y="190.4" transform="rotate(-90 167.5 190.4)">R2</text>
<text x="222.8" y="186.1">GND</text>
<text x="163.5" y="197.1">+5V</text>
<text x="198.7" y="196.2">GND</text>
<text x="75" y="199.3">H1</text>
<text x="82.6" y="199.3">H2</text>
<text x="75" y="215.5">H3</text>
<text x="83.3" y="215.3">H4</text>
<text x="156.6" y="211.6" transform="rotate(-90 156.6 211.6)">SI5351-Module-VFO</text>
</g>
<g font-size="1.8" fill="#0000c2">
<text x="160.9" y="43.5">~7.5v (2 x 18650 in 2s configuration)</text>
<text x="114.1" y="70.6">Use an LDO!</text>
<text x="146.5" y="79.5" transform="rotate(-90 146.5 79.5)">Voltage dropping for BS170</text>
<text x="129.2" y="164.7">R1 can be a SMD 1206 resistor</text>
<text x="129.2" y="166.8">installed on the Si5351 module</text>
<text x="129.2" y="168.8">itself.</text>
<text x="220.2" y="169" transform="rotate(-90 220.2 169)">FT37-43 - 12 turns</text>
<text x="222.2" y="169" transform="rotate(-90 222.2 169)">(Around 47 uH)</text>
<text x="211" y="189.5">Install 'Aavid 575200B00000G TO-92' heatsink on BS170!</text>
<text x="210.8" y="194.8">Connect C9 (100 pF) if you observe VHF oscillations</text>
<text x="210.8" y="196.8">even when RF excitation at BS170 gate is missing.</text>
</g>
<g font-size="1.8" fill="#a90000">
<text x="159.5" y="52.3">1</text>
<text x="167.1" y="52.3">2</text>
<text x="172.2" y="50.5">1</text>
<text x="172.2" y="53.1">3</text>
<text x="172.2" y="55.6">2</text>
<text x="101.9" y="73.5" transform="rotate(-90 101.9 73.5)">1</text>
<text x="111.3" y="78.5">2</text>
<text x="124" y="78.5">3</text>
<text x="117.9" y="85.6" transform="rotate(-90 117.9 85.6)">1</text>
<text x="132.9" y="120.4">1</text>
<text x="132.9" y="124.2">2</text>
<text x="132.9" y="128">3</text>
<text x="132.9" y="130.6">4</text>
<text x="73.2" y="138.2">1</text>
<text x="73.2" y="140.7">2</text>
<text x="73.2" y="143.3">3</text>
<text x="105.7" y="143.3">38</text>
<text x="105.7" y="140.7">39</text>
<text x="105.7" y="138.2">40</text>
<text x="73.2" y="145.8">4</text>
<text x="73.2" y="148.3">5</text>
<text x="105.7" y="148.3">36</text>
<text x="105.7" y="145.8">37</text>
<text x="73.2" y="150.9">6</text>
<text x="73.2" y="153.4">7</text>
<text x="73.2" y="156">8</text>
<text x="105.7" y="156">33</text>
<text x="105.7" y="153.4">34</text>
<text x="105.7" y="150.9">35</text>
<text x="72.7" y="161">10</text>
<text x="73.2" y="158.5">9</text>
<text x="105.7" y="161">31</text>
<text x="105.7" y="158.5">32</text>
<text x="72.7" y="163.6">11</text>
<text x="72.7" y="166.1">12</text>
<text x="105.7" y="166.1">29</text>
<text x="105.7" y="163.6">30</text>
<text x="72.7" y="168.7">13</text>
<text x="72.7" y="171.2">14</text>
<text x="72.7" y="173.7">15</text>
<text x="105.7" y="173.7">26</text>
<text x="105.7" y="171.2">27</text>
<text x="105.7" y="168.7">28</text>
<text x="224.5" y="173.2" transform="rotate(-90 224.5 173.2)">1</text>
<text x="271.9" y="169.9">1</text>
<text x="271.9" y="172.5">2</text>
<text x="72.7" y="176.3">16</text>
<text x="72.7" y="178.8">17</text>
<text x="105.7" y="178.8">24</text>
<text x="105.7" y="176.3">25</text>
<text x="217.9" y="176.3">2</text>
<text x="72.7" y="181.4">18</text>
<text x="72.7" y="183.9">19</text>
<text x="105.7" y="183.9">22</text>
<text x="105.7" y="181.4">23</text>
<text x="130.6" y="185.9" transform="rotate(-90 130.6 185.9)">1</text>
<text x="134.4" y="185.9" transform="rotate(-90 134.4 185.9)">2</text>
<text x="138.2" y="185.9" transform="rotate(-90 138.2 185.9)">3</text>
<text x="142" y="185.9" transform="rotate(-90 142 185.9)">4</text>
<text x="145.8" y="185.9" transform="rotate(-90 145.8 185.9)">5</text>
<text x="148.3" y="185.9" transform="rotate(-90 148.3 185.9)">6</text>
<text x="150.9" y="185.9" transform="rotate(-90 150.9 185.9)">7</text>
<text x="224.5" y="180.8" transform="rotate(-90 224.5 180.8)">3</text>
<text x="72.7" y="186.4">20</text>
<text x="87.4" y="191.5" transform="rotate(-90 87.4 191.5)">41</text>
<text x="89.9" y="191.5" transform="rotate(-90 89.9 191.5)">42</text>
<text x="92.5" y="191.5" transform="rotate(-90 92.5 191.5)">43</text>
<text x="105.7" y="186.4">21</text>
</g>
<g font-size="1.4" fill="#a90000">
<text x="167.2" y="173.7">1</text>
<text x="197.3" y="168.7">14</text>
<text x="197.7" y="173.7">2</text>
<text x="167.2" y="176.3">3</text>
<text x="167.2" y="178.8">5</text>
<text x="197.7" y="176.3">4</text>
<text x="197.7" y="178.8">6</text>
<text x="166.9" y="183.9">11</text>
<text x="167.2" y="181.4">9</text>
<text x="197.3" y="183.9">10</text>
<text x="197.7" y="181.4">8</text>
<text x="166.9" y="186.4">13</text>
<text x="197.3" y="186.4">12</text>
<text x="197.7" y="191.5">7</text>
</g>
<g font-size="1.4" fill="#006464">
<text x="191.6" y="169.4">VCC</text>
<text x="171.2" y="174.5">1A</text>
<text x="171.2" y="177">2A</text>
<text x="171.2" y="179.6">3A</text>
<text x="192.8" y="174.5">1Y</text>
<text x="192.8" y="177">2Y</text>
<text x="192.8" y="179.6">3Y</text>
<text x="171.2" y="184.7">5A</text>
<text x="171.2" y="182.1">4A</text>
<text x="192.8" y="184.7">5Y</text>
<text x="192.8" y="182.1">4Y</text>
<text x="171.2" y="187.2">6A</text>
<text x="192.8" y="187.2">6Y</text>
<text x="191.4" y="192.3">GND</text>
</g>
</svg>
